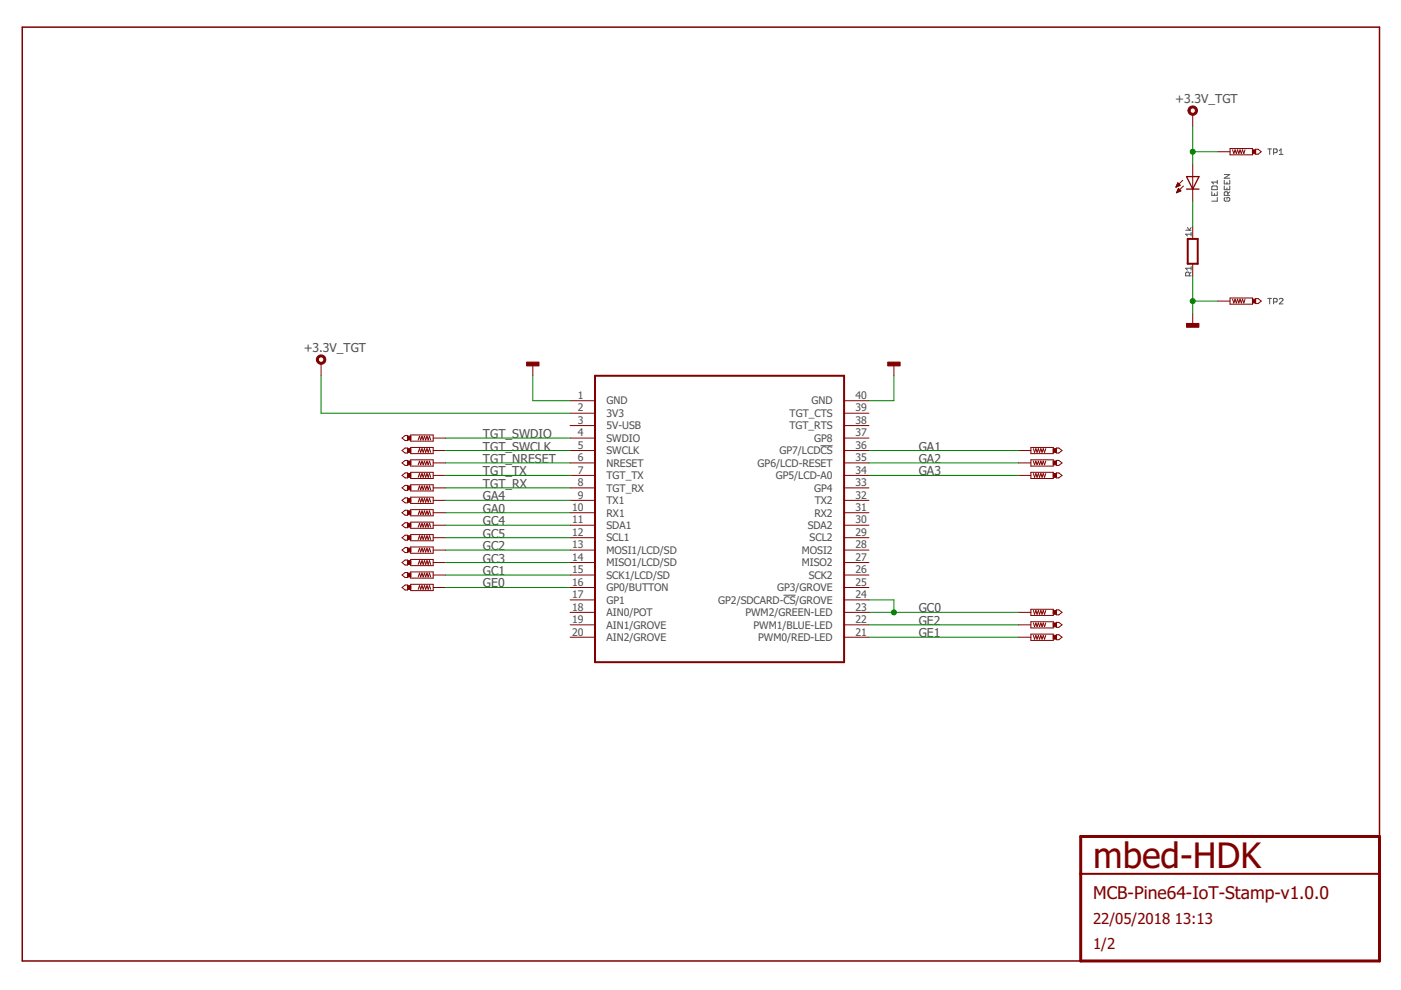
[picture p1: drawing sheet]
<svg xmlns="http://www.w3.org/2000/svg" width="297mm" height="210mm" viewBox="0 0 297 210" stroke-linecap="round" stroke-linejoin="round" font-family="sans-serif">
<g fill="none" stroke="#505050" stroke-width=".21">
<path d="M256.9 39.6l.2-.2h.8l.2 .2v.6h-1.2zM258.1 38.2v.8M258.1 38.6h-1.2l.4 .4M259.6 38.2v.8h1.1v-.8M259.6 39.4v.8h1.1v-.8M259.6 37h1.1l-1.1 .8h1.1M260.1 38.6v.4M260.1 39.8v.4M268.8 31.6h.8M269.2 31.6v1.1M270 32.4h.6l.2-.2v-.4l-.2-.2h-.6v1.1M271.2 32l.4-.4v1.1"/>
<path d="M271.2 32.7h.8M251.4 48.8h1.1M251.8 48.2l.4 .6 .3-.6M252.2 58.5v-.6l-.2-.2h-.4l-.2 .2v.6h1.1M252.5 49.7h-1.1l.4 .3M252.5 49.3v.7M252.5 56.5v.8M252.5 57.7l-.3 .4M252.5 56.9h-1.1l.4 .4M256.9 40.7v.7h1.2v-.7M257.5 41v.4M258.1 41.9v.8h-1.2"/>
<path d="M259.8 41.9l-.2 .2v.4l.2 .2h.7l.2-.2v-.4l-.2-.2h-.4v.3M260.3 41.4v-.5l-.2-.2h-.3l-.2 .2v.5h1.1M260.7 40.7l-.4 .3M268.8 63.3h.8M269.2 63.3v1.1M270 64h.6l.2-.2v-.3l-.2-.2h-.6v1.1M271.2 63.5l.2-.2h.4l.2 .2v.1l-.8 .8h.8M174 94.5h2.5M166.1 126.2h2.6"/>
</g>
<path d="M292.5 177.4v-171.6h-287.8v198h224.4" fill="none" stroke="#800000" stroke-width=".32"/>
<path d="M229.1 177.4h63.4v26.4h-63.4z" fill="none" stroke="#800000" stroke-width=".63"/>
<path d="M251.8 50.7h2.1v5.2h-2.1zM126.2 79.7h52.8v60.7h-52.8zM229.1 185.3h63.4" fill="none" stroke="#800000" stroke-width=".42"/>
<g fill="#800000" stroke="#800000" stroke-width=".21">
<path d="M67.3 75.6a1 1 0 0 1 1.6 0 1 1 0 0 1-.5 1.6 1 1 0 0 1-1.3-1h.4a.59 .59 0 0 1 .9-.5 .59 .59 0 0 1 .1 1 .59 .59 0 0 1-1-.3v-.2h-.4z" fill-rule="evenodd"/>
<path d="M252.1 22.9a1 1 0 0 1 1.6 0 1 1 0 0 1-.5 1.5 1 1 0 0 1-1.3-.9h.4a.58 .58 0 0 1 .8-.6 .58 .58 0 0 1 .2 1 .58 .58 0 0 1-1-.3v-.1h-.4z" fill-rule="evenodd"/>
</g>
<g fill="none" stroke="#800000" stroke-width=".21">
<path d="M249.3 39.6h.2M249.4 39.5h.4M249.4 39.4h.7M249.5 39.2h.7M249.6 39.1h.5M249.6 39h.3M249.7 38.9h.1M249.7 38.8l.5 .5-.9 .4zM249.9 39.9l.5 .6-1 .4zM250.8 38.2l-1.5 1.5M250.9 39.4l-1.5 1.5M252.9 24.2v2.7"/>
<path d="M252.9 34.8v7.9M258.2 32.2h2.6M260.8 31.5h4.8v1.3h-4.8zM261.3 31.8l.3 .8 .3-.8 .2 .8 .3-.8 .3 .8 .2-.8 .3 .8 .2-.8 .3 .8 .3-.8M266.2 31.6h.5l.7 .6-.7 .5h-.5zM249.5 40.8h.2M249.6 40.6h.4M249.6 40.5h.7M249.7 40.4h.6M249.7 40.3h.4M249.8 40.1h.2M249.8 40h.1"/>
<path d="M252.9 48v2.7M252.9 55.9v2.7M68.1 77v2.7M113 77v2.7M189.5 77v2.7M252.9 66.5v2.6M258.2 63.8h2.6M260.8 63.2h4.8v1.3h-4.8zM261.3 63.4l.3 .8 .3-.8 .2 .8 .3-.8 .3 .8 .2-.8 .3 .8 .2-.8 .3 .8 .3-.8M266.2 63.3h.5l.7 .5-.7 .6h-.5zM85.2 92.9l.7-.5h.5v1h-.5zM85.2 95.5l.7-.5h.5v1.1h-.5z"/>
<path d="M85.2 98.1l.7-.5h.5v1.1h-.5zM87.1 92.2h4.7v1.3h-4.7zM87.1 94.9h4.7v1.3h-4.7zM87.1 97.5h4.7v1.3h-4.7zM88.7 93.3l.2-.8 .3 .8 .3-.8 .2 .8 .3-.8 .3 .8 .2-.8 .3 .8 .3-.8 .2 .8M88.7 95.9l.2-.8 .3 .8 .3-.8 .2 .8 .3-.8 .3 .8 .2-.8 .3 .8 .3-.8 .2 .8M88.7 98.6l.2-.8 .3 .8 .3-.8 .2 .8 .3-.8 .3 .8 .2-.8 .3 .8 .3-.8 .2 .8M91.8 92.9h2.7M91.8 95.5h2.7M91.8 98.1h2.7M120.9 85h5.3M120.9 87.6h5.3"/>
<path d="M120.9 90.2h5.3M120.9 92.9h5.3M120.9 95.5h5.3M120.9 98.1h5.3M179 85h5.2M179 87.6h5.2M179 90.2h5.2M179 92.9h5.2M179 95.5h5.2M179 98.1h5.2M215.9 95.5h2.7M215.9 98.1h2.7"/>
<path d="M218.6 94.9h4.7v1.3h-4.7zM218.6 97.5h4.7v1.3h-4.7zM219.1 97.8l.3 .8 .2-.8 .3 .8 .3-.8 .2 .8 .3-.8 .2 .8 .3-.8 .3 .8 .2-.8M219.1 95.1l.3 .8 .2-.8 .3 .8 .3-.8 .2 .8 .3-.8 .2 .8 .3-.8 .3 .8 .2-.8M224 95h.5l.7 .5-.7 .6h-.5zM224 97.6h.5l.7 .5-.7 .6h-.5zM85.2 100.8l.7-.5h.5v1h-.5zM85.2 103.4l.7-.5h.5v1.1h-.5zM85.2 106.1l.7-.5h.5v1h-.5zM85.2 108.7l.7-.5h.5v1h-.5zM85.2 111.4l.7-.6h.5v1.1h-.5zM85.2 114l.7-.5h.5v1h-.5z"/>
<path d="M85.2 116.6l.7-.5h.5v1.1h-.5zM85.2 119.3l.7-.6h.5v1.1h-.5zM87.1 100.1h4.7v1.4h-4.7zM87.1 102.8h4.7v1.3h-4.7zM87.1 105.4h4.7v1.3h-4.7zM87.1 108.1h4.7v1.3h-4.7zM87.1 110.7h4.7v1.3h-4.7zM87.1 113.3h4.7v1.4h-4.7zM87.1 116h4.7v1.3h-4.7zM87.1 118.6h4.7v1.3h-4.7zM88.7 111.8l.2-.8 .3 .8 .3-.8 .2 .8 .3-.8 .3 .8 .2-.8 .3 .8 .3-.8 .2 .8M88.7 114.4l.2-.8 .3 .8 .3-.8 .2 .8 .3-.8 .3 .8 .2-.8 .3 .8 .3-.8 .2 .8"/>
<path d="M88.7 117l.2-.8 .3 .8 .3-.8 .2 .8 .3-.8 .3 .8 .2-.8 .3 .8 .3-.8 .2 .8M88.7 119.7l.2-.8 .3 .8 .3-.8 .2 .8 .3-.8 .3 .8 .2-.8 .3 .8 .3-.8 .2 .8M88.7 109.1l.2-.8 .3 .8 .3-.8 .2 .8 .3-.8 .3 .8 .2-.8 .3 .8 .3-.8 .2 .8M88.7 106.5l.2-.8 .3 .8 .3-.8 .2 .8 .3-.8 .3 .8 .2-.8 .3 .8 .3-.8 .2 .8M88.7 101.2l.2-.8 .3 .8 .3-.8 .2 .8 .3-.8 .3 .8 .2-.8 .3 .8 .3-.8 .2 .8M88.7 103.8l.2-.8 .3 .8 .3-.8 .2 .8 .3-.8 .3 .8 .2-.8 .3 .8 .3-.8 .2 .8M91.8 100.8h2.7M91.8 103.4h2.7M91.8 106.1h2.7M91.8 108.7h2.7M91.8 111.4h2.7M91.8 114h2.7"/>
<path d="M91.8 116.6h2.7M91.8 119.3h2.7M120.9 100.8h5.3M120.9 103.4h5.3M120.9 106.1h5.3M120.9 108.7h5.3M120.9 111.4h5.3M120.9 114h5.3M120.9 116.6h5.3M120.9 119.3h5.3M179 100.8h5.2M179 103.4h5.2"/>
<path d="M179 106.1h5.2M179 108.7h5.2M179 111.4h5.2M179 114h5.2M179 116.6h5.2M179 119.3h5.2M215.9 100.8h2.7M218.6 100.1h4.7v1.4h-4.7zM219.1 100.4l.3 .8 .2-.8 .3 .8 .3-.8 .2 .8 .3-.8 .2 .8 .3-.8 .3 .8 .2-.8M224 100.3h.5l.7 .5-.7 .5h-.5zM85.2 121.9l.7-.5h.5v1h-.5zM85.2 124.6l.7-.6h.5v1.1h-.5z"/>
<path d="M87.1 121.3h4.7v1.3h-4.7zM87.1 123.9h4.7v1.3h-4.7zM88.7 122.3l.2-.8 .3 .8 .3-.8 .2 .8 .3-.8 .3 .8 .2-.8 .3 .8 .3-.8 .2 .8M88.7 124.9l.2-.7 .3 .7 .3-.7 .2 .7 .3-.7 .3 .7 .2-.7 .3 .7 .3-.7 .2 .7M91.8 121.9h2.7M91.8 124.6h2.7M120.9 121.9h5.3M120.9 124.6h5.3M120.9 127.2h5.3M120.9 129.8h5.3M120.9 132.5h5.3M120.9 135.1h5.3"/>
<path d="M179 121.9h5.2M179 124.6h5.2M179 127.2h5.2M179 129.8h5.2M179 132.5h5.2M179 135.1h5.2M215.9 129.8h2.7M215.9 132.5h2.7M215.9 135.1h2.7M218.6 129.2h4.7v1.3h-4.7zM218.6 131.8h4.7v1.3h-4.7zM218.6 134.5h4.7v1.3h-4.7z"/>
<path d="M219.1 134.7l.3 .8 .2-.8 .3 .8 .3-.8 .2 .8 .3-.8 .2 .8 .3-.8 .3 .8 .2-.8M219.1 132.1l.3 .8 .2-.8 .3 .8 .3-.8 .2 .8 .3-.8 .2 .8 .3-.8 .3 .8 .2-.8M219.1 129.4l.3 .8 .2-.8 .3 .8 .3-.8 .2 .8 .3-.8 .2 .8 .3-.8 .3 .8 .2-.8M224 129.3h.5l.7 .5-.7 .6h-.5zM224 132h.5l.7 .5-.7 .5h-.5zM224 134.6h.5l.7 .5-.7 .5h-.5z"/>
</g>
<g fill="#800000" stroke="#800000" stroke-width=".21">
<path d="M111.7 76.8h2.6v.8h-2.6z"/>
<path d="M188.2 76.8h2.6v.8h-2.6z"/>
<path d="M251.6 68.6h2.6v.8h-2.6z"/>
<path d="M265.5 31.8h.7v.8h-.7z"/>
<path d="M265.5 63.4h.7v.8h-.7z"/>
<path d="M86.4 111h.7v.8h-.7z"/>
<path d="M86.4 113.6h.7v.8h-.7z"/>
<path d="M86.4 116.2h.7v.8h-.7z"/>
<path d="M86.4 118.9h.7v.8h-.7z"/>
<path d="M86.4 121.5h.7v.8h-.7z"/>
<path d="M223.3 134.7h.7v.8h-.7z"/>
<path d="M223.3 132.1h.7v.8h-.7z"/>
<path d="M223.3 129.4h.7v.8h-.7z"/>
<path d="M86.4 124.2h.7v.8h-.7z"/>
<path d="M223.3 100.4h.7v.8h-.7z"/>
<path d="M223.3 97.7h.7v.9h-.7z"/>
<path d="M86.4 108.3h.7v.8h-.7z"/>
<path d="M86.4 105.7h.7v.8h-.7z"/>
<path d="M86.4 92.5h.7v.8h-.7z"/>
<path d="M86.4 95.1h.7v.8h-.7z"/>
<path d="M86.4 97.7h.7v.9h-.7z"/>
<path d="M86.4 100.4h.7v.8h-.7z"/>
<path d="M86.4 103h.7v.8h-.7z"/>
<path d="M223.3 95.1h.7v.8h-.7z"/>
</g>
<path d="M251.6 37.4h2.6l-1.3 2.7zM251.6 40.1h2.6" fill="none" stroke="#800000" stroke-width=".28"/>
<g fill="none" stroke="#008000" stroke-width=".21">
<path d="M252.9 26.9v7.9M252.9 32.2h5.3M252.9 42.7v5.3M252.9 58.6v7.9M68.1 79.7v7.9h52.8M113 79.7v5.3h7.9M189.5 79.7v5.3h-5.3M252.9 63.8h5.3M94.5 92.9h26.4M94.5 95.5h26.4M94.5 98.1h26.4M184.2 95.5h31.7"/>
<path d="M184.2 98.1h31.7M94.5 100.8h26.4M94.5 103.4h26.4M94.5 111.4h26.4M94.5 114h26.4M94.5 116.6h26.4M94.5 119.3h26.4M94.5 108.7h26.4M94.5 106.1h26.4M184.2 100.8h31.7M94.5 121.9h26.4M94.5 124.6h26.4"/>
<path d="M184.2 127.2h5.3v2.6M184.2 132.5h31.7M184.2 135.1h31.7M184.2 129.8h31.7"/>
</g>
<g fill="#008000" stroke="#008000" stroke-width=".21">
<circle cx="252.9" cy="32.2" r=".53"/>
<circle cx="252.9" cy="63.8" r=".53"/>
<circle cx="189.5" cy="129.8" r=".53"/>
</g>
<text font-size="7.5" fill="#800000" x="231.8" y="184">mbed-HDK</text>
<text font-size="3.7" fill="#800000" x="231.8" y="190.6">MCB-Pine64-IoT-Stamp-v1.0.0</text>
<g font-size="3.2" fill="#800000">
<text x="231.8" y="195.8">22/05/2018</text>
<text x="249.1" y="195.8">13:13</text>
<text x="231.8" y="201.1">1/2</text>
</g>
<g font-size="2.6" fill="#505050">
<text x="249.2" y="21.9">+3.3V_TGT</text>
<text x="64.4" y="74.7">+3.3V_TGT</text>
<text x="102.4" y="92.9">TGT_SWDIO</text>
<text x="102.4" y="95.5">TGT_SWCLK</text>
<text x="194.8" y="95.5">GA1</text>
<text x="102.4" y="100.8">TGT_TX</text>
<text x="102.4" y="98.2">TGT_NRESET</text>
<text x="194.8" y="98.2">GA2</text>
<text x="194.8" y="100.8">GA3</text>
<text x="102.4" y="103.4">TGT_RX</text>
<text x="102.4" y="106.1">GA4</text>
<text x="102.4" y="111.4">GC4</text>
<text x="102.4" y="114">GC5</text>
<text x="102.4" y="108.7">GA0</text>
<text x="102.4" y="116.6">GC2</text>
<text x="102.4" y="119.3">GC3</text>
<text x="102.4" y="121.9">GC1</text>
<text x="102.4" y="124.6">GE0</text>
<text x="194.8" y="129.8">GC0</text>
<text x="194.8" y="132.5">GE2</text>
<text x="194.8" y="135.1">GE1</text>
</g>
<g font-size="2.2" fill="#505050">
<text x="122.5" y="84.6">1</text>
<text x="122.5" y="87.2">2</text>
<text x="122.5" y="89.9">3</text>
<text x="128.6" y="85.8">GND</text>
<text x="128.6" y="88.4">3V3</text>
<text x="167.4" y="88.4">TGT_CTS</text>
<text x="172.1" y="85.8">GND</text>
<text x="181.4" y="89.9">38</text>
<text x="181.4" y="87.2">39</text>
<text x="181.4" y="84.6">40</text>
<text x="122.5" y="92.5">4</text>
<text x="122.5" y="95.1">5</text>
<text x="128.6" y="91">5V-USB</text>
<text x="128.6" y="93.7">SWDIO</text>
<text x="167.4" y="91">TGT_RTS</text>
<text x="172.6" y="93.7">GP8</text>
<text x="181.4" y="95.1">36</text>
<text x="181.4" y="92.5">37</text>
<text x="122.5" y="97.8">6</text>
<text x="122.5" y="100.4">7</text>
<text x="128.6" y="96.3">SWCLK</text>
<text x="128.6" y="99">NRESET</text>
<text x="128.6" y="101.6">TGT_TX</text>
<text x="160.6" y="99">GP6/LCD-RESET</text>
<text x="164.5" y="101.6">GP5/LCD-A0</text>
<text x="165.3" y="96.3">GP7/LCDCS</text>
<text x="181.4" y="100.4">34</text>
<text x="181.4" y="97.8">35</text>
<text x="122.5" y="103.1">8</text>
<text x="122.5" y="105.7">9</text>
<text x="128.6" y="104.2">TGT_RX</text>
<text x="128.6" y="106.9">TX1</text>
<text x="172.6" y="104.2">GP4</text>
<text x="172.7" y="106.9">TX2</text>
<text x="181.4" y="105.7">32</text>
<text x="181.4" y="103.1">33</text>
<text x="121.3" y="108.3">10</text>
<text x="121.3" y="111">11</text>
<text x="121.3" y="113.6">12</text>
<text x="128.6" y="109.5">RX1</text>
<text x="128.6" y="112.1">SDA1</text>
<text x="171.3" y="112.2">SDA2</text>
<text x="172.7" y="109.5">RX2</text>
<text x="181.4" y="113.6">29</text>
<text x="181.4" y="111">30</text>
<text x="181.4" y="108.3">31</text>
<text x="121.3" y="116.3">13</text>
<text x="121.3" y="118.9">14</text>
<text x="128.6" y="114.8">SCL1</text>
<text x="128.6" y="117.4">MOSI1/LCD/SD</text>
<text x="170" y="117.4">MOSI2</text>
<text x="171.7" y="114.8">SCL2</text>
<text x="181.4" y="118.9">27</text>
<text x="181.4" y="116.3">28</text>
<text x="121.3" y="121.5">15</text>
<text x="121.3" y="124.2">16</text>
<text x="128.6" y="120.1">MISO1/LCD/SD</text>
<text x="128.6" y="122.7">SCK1/LCD/SD</text>
<text x="128.6" y="125.3">GP0/BUTTON</text>
<text x="164.8" y="125.4">GP3/GROVE</text>
<text x="170" y="120.1">MISO2</text>
<text x="171.5" y="122.7">SCK2</text>
<text x="181.4" y="124.2">25</text>
<text x="181.4" y="121.5">26</text>
<text x="121.3" y="126.8">17</text>
<text x="121.3" y="129.5">18</text>
<text x="128.6" y="128">GP1</text>
<text x="128.6" y="130.6">AIN0/POT</text>
<text x="152.3" y="128">GP2/SDCARD-CS/GROVE</text>
<text x="158" y="130.6">PWM2/GREEN-LED</text>
<text x="181.4" y="129.5">23</text>
<text x="181.4" y="126.8">24</text>
<text x="121.3" y="132.1">19</text>
<text x="121.3" y="134.7">20</text>
<text x="128.6" y="133.3">AIN1/GROVE</text>
<text x="128.6" y="135.9">AIN2/GROVE</text>
<text x="159.7" y="133.3">PWM1/BLUE-LED</text>
<text x="160.7" y="135.9">PWM0/RED-LED</text>
<text x="181.4" y="134.7">21</text>
<text x="181.4" y="132.1">22</text>
</g>
</svg>
